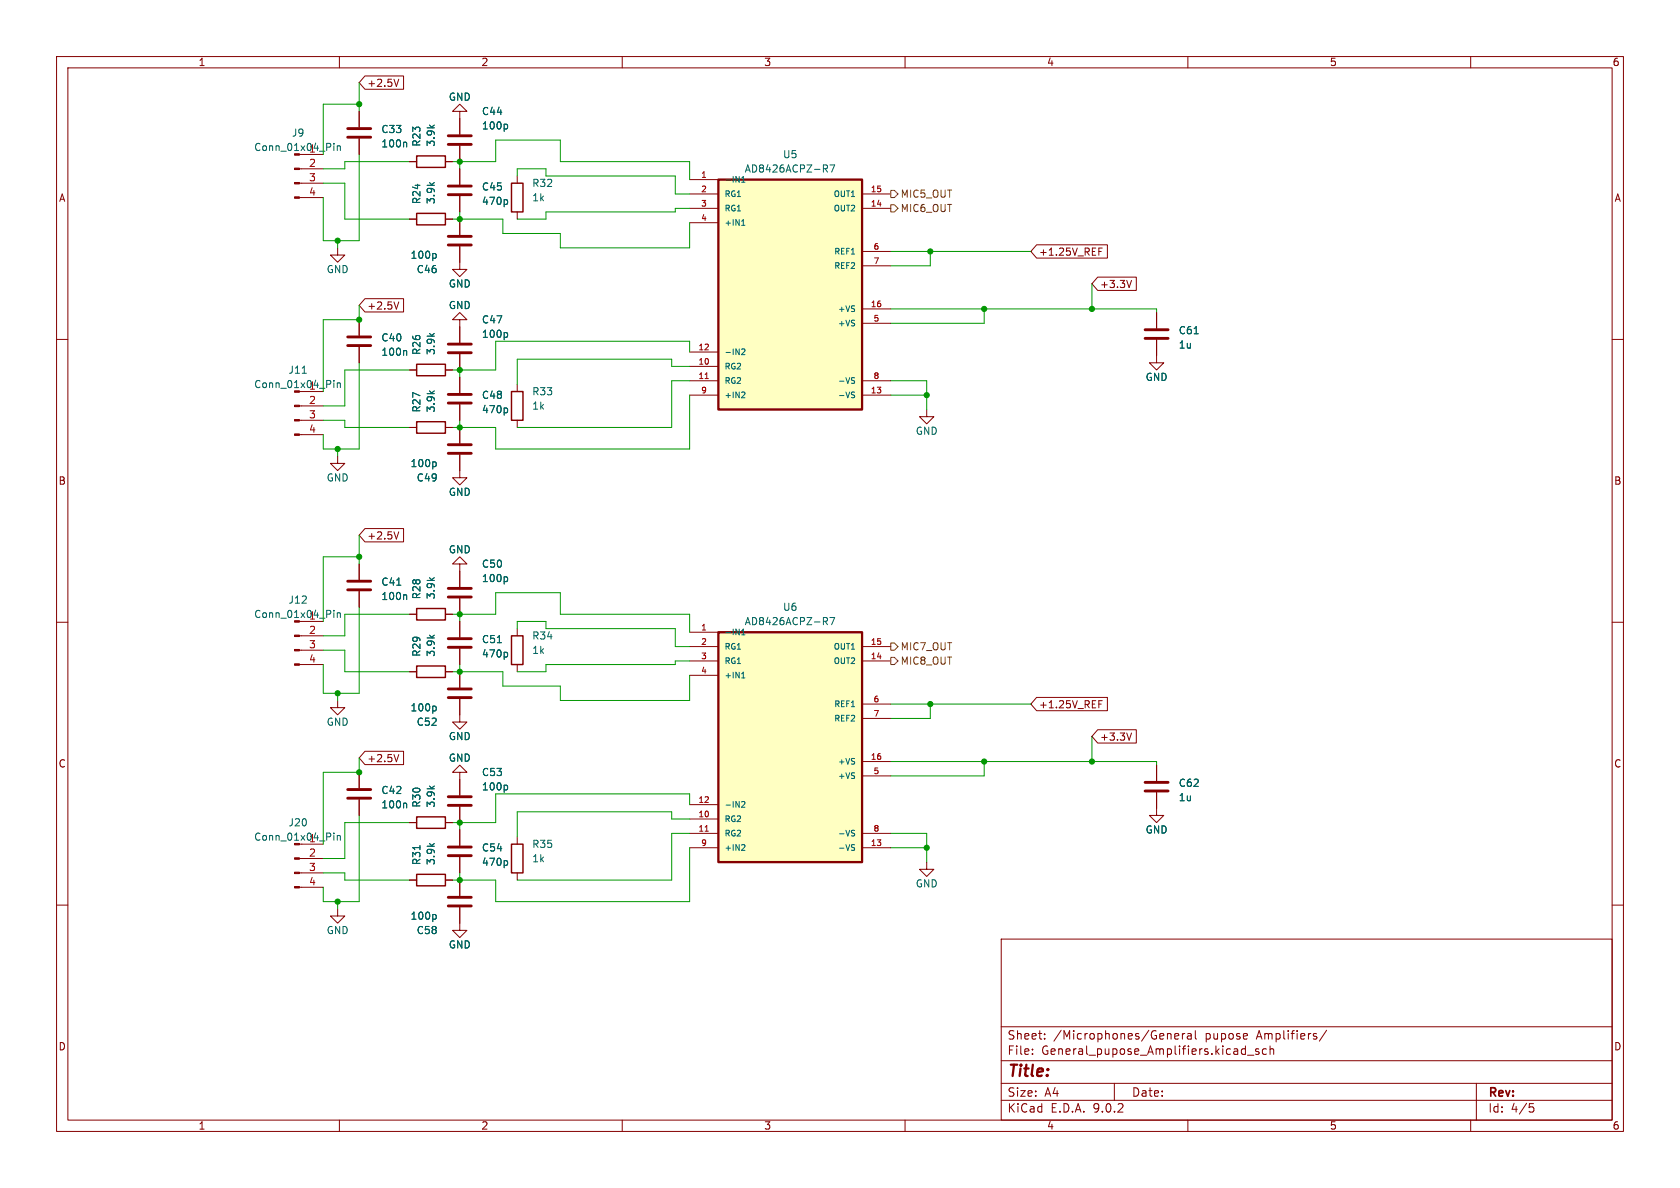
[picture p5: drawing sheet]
<svg xmlns="http://www.w3.org/2000/svg" width="297mm" height="210mm" viewBox="0 0 297 210" stroke-linecap="round" stroke-linejoin="round" font-family="sans-serif">
<g fill="none" stroke="#840000" stroke-width=".18">
<path d="M10 10h277v190h-277zM12 12h273v186h-273zM60 10v2M110 10v2M160 10v2M210 10v2M260 10v2M72.4 28.6h1.3M78.7 28.6h1.3M81.3 21v2.7M81.3 25.8v2.8M91.4 31.1v1.3"/>
<path d="M91.4 37.5v1.2M10 60h2M285 60h2M10 110h2M285 110h2M10 160h2M177 166h108v32h-108zM285 160h2M60 198v2M110 198v2M160 198v2M177 194.5h108"/>
<path d="M177 191.5h108M177 187.5h108M177 181.5h108M182.5 186.3v.1M182.5 185.5v.1M184.7 183.6v.1M184.7 182.8v.1M197 191.5v3M207.7 183.2l.7-.1-.1-.3-.4-.1-.2 .2v.7h.6M209 182.7v1M209.5 182.7l-.3 .1-.2 .2M210 182.8h.5l.1 .9"/>
<path d="M210 198v2M210.6 183.1h-.5a.29 .29 0 0 0-.2 .3 .29 .29 0 0 0 .2 .3l.5-.1M211.3 182.2v1.3l.2 .2M220.5 186.5h1.2M222.5 185.5l-.3-.1-.2 .2v.2l.5 .2v.3h-.5M223.9 185.5l-.4-.1-.3 .3v.4l.1 .2h.6M224.5 185.5l.2-.1 .4 .1 .1 .9M224.5 184.9v1.5M234.5 182.1l-1.3 2M260 198v2M261 191.5v6.5M270.4 195.1h.7"/>
<path d="M270.5 195.7h.4l.3 .3-.2 .5-.5 .1"/>
</g>
<path d="M73.7 27.6h5v2h-5zM90.4 32.4h2.1v5.1h-2.1z" fill="none" stroke="#840000" stroke-width=".25"/>
<path d="M79.2 24h4.1M79.2 25.5h4.1" fill="none" stroke="#840000" stroke-width=".51"/>
<path d="M89.5 22l.2 .2v.4l-.2 .2" fill="none" stroke="#006464" stroke-width=".18"/>
<path d="M127 111.8h25.4v40.6h-25.4z" fill="#ffffc2"/>
<path d="M127 111.8h25.4v40.6h-25.4z" fill="none" stroke="#840000" stroke-width=".41"/>
<g fill="none" stroke="#840000" stroke-width=".18">
<path d="M81.3 19.7h1.2l-1.2-1.3-1.3 1.3h1.3v1.3M121.9 111.8h5.1M121.9 114.3h5.1M121.9 116.8h5.1M121.9 119.4h5.1M152.4 114.3h5.1M152.4 116.8h5.1M81.3 126.4v1.2h1.2l-1.2 1.3-1.3-1.3h1.3M152.4 124.5h5.1M152.4 127h5.1M152.4 134.6h5.1M152.4 137.2h5.1"/>
<path d="M121.9 142.2h5.1M121.9 144.8h5.1M121.9 147.3h5.1M121.9 149.9h5.1M152.4 147.3h5.1M152.4 149.9h5.1M163.8 152.4v1.3h1.3l-1.3 1.2-1.2-1.2h1.2"/>
</g>
<g fill="none" stroke="#006464" stroke-width=".18">
<path d="M131.1 112.2h.6M131.1 119.8h.6M131.2 119.1l.2-.3v1M131.3 111.4l-.2 .1M131.4 111.2v1M145.9 109.8l.4 .6M146 109.2l.3 .2-.1 .3-.2 .1M146.7 109.2h.9l-.6 1.2M131.1 141.8l.4-.1 .2 .3-.6 .7h.6M131.3 149.3l.3 .1 .1 .2-.6 .7h.6M150.7 149.3l.4 .1M150.7 149.8l.3 .1 .1 .2-.2 .2h-.2"/>
<path d="M150.7 147.2l.3 .1 .1 .3-.2 .2h-.2M150.7 146.8h.4"/>
</g>
<path d="M124.7 146.9h.5" fill="none" stroke="#a90000" stroke-width=".18"/>
<path d="M127 31.8h25.4v40.6h-25.4z" fill="#ffffc2"/>
<path d="M127 31.8h25.4v40.6h-25.4z" fill="none" stroke="#840000" stroke-width=".41"/>
<g fill="none" stroke="#840000" stroke-width=".18">
<path d="M63.5 19.7v2.8M64.5 13.4h6.8v2.4h-6.8l-1-1.2zM70.5 14l-.4 1.3M52.9 29.8h4.2M52.9 32.4h4.2M52.9 34.9h4.2M53.3 27.3h3.8M63.5 24.5v2.8M72.4 38.7h1.3M72.4 28.6h1.3M78.7 38.7h1.3M78.7 28.6h1.3"/>
<path d="M81.3 21v2.7M81.3 25.8v2.8M81.3 29.8v2.8M81.3 34.7v2.8M81.3 38.7v2.8M121.9 31.8h5.1M121.9 34.3h5.1M121.9 36.8h5.1M121.9 39.4h5.1M152.4 34.3h5.1M152.4 36.8h5.1M59.7 43.8v1.3h1.3l-1.3 1.3-1.3-1.3h1.3"/>
<path d="M63.5 56.5v2.8M64.5 52.8h6.8v2.4h-6.8l-1-1.2zM70.5 53.4l-.4 1.2M81.3 43.6v4h1.2l-1.2 1.3-1.3-1.3h1.3M81.3 56.5h1.2l-1.2-1.3-1.3 1.3h1.3v4.1M152.4 44.5h5.1M152.4 47h5.1M152.4 54.6h5.1M152.4 57.2h5.1M183.3 43.3h12.5v2.3h-12.5l-1.1-1.1zM194.1 49h6.8v2.3h-6.8l-1.1-1.1zM194.3 44.5h.4"/>
<path d="M194.3 43.9h.6M200 49.6l-.4 1.2M204.5 55.2v2.8M52.9 71.8h4.2M52.9 74.3h4.2M52.9 76.8h4.2M53.3 69.2h3.8M63.5 61.3v2.8M72.4 65.4h1.3M72.4 75.6h1.3M78.7 65.4h1.3M78.7 75.6h1.3"/>
<path d="M81.3 62.6v2.8M81.3 66.7v2.8M81.3 71.5v2.8M81.3 75.6v2.8M91.4 67.9v1.3M91.4 74.3v1.3M121.9 62.2h5.1M121.9 64.8h5.1M121.9 67.3h5.1M121.9 69.9h5.1M152.4 67.3h5.1M152.4 69.9h5.1"/>
<path d="M163.8 72.4v1.3h1.3l-1.3 1.2-1.2-1.2h1.2M204.5 60.1v4h1.2l-1.2 1.3-1.3-1.3h1.3M59.7 80.6v1.3h1.3l-1.3 1.3-1.3-1.3h1.3M63.5 99.7v2.8M64.5 93.4h6.8v2.4h-6.8l-1-1.2zM70.5 94l-.4 1.3M81.3 99.7h1.2l-1.2-1.3-1.3 1.3h1.3v4.1M81.3 80.4v4.1h1.2l-1.2 1.2-1.3-1.2h1.3M52.9 112.4h4.2M52.9 114.9h4.2M52.9 117.5h4.2M53.3 109.9h3.8"/>
<path d="M63.5 104.5v2.8M72.4 118.7h1.3M72.4 108.6h1.3M78.7 118.7h1.3M78.7 108.6h1.3M81.3 105.8v2.8M81.3 109.9v2.7M81.3 114.7v2.8M81.3 118.7v2.8M91.4 111.1v1.3M91.4 117.5v1.2M59.7 123.8v1.3h1.3l-1.3 1.3-1.3-1.3h1.3"/>
<path d="M63.5 136.5v2.8M64.5 132.8h6.8v2.4h-6.8l-1-1.2zM70.5 133.4l-.4 1.3M81.3 136.5h1.2l-1.2-1.2-1.3 1.2h1.3v4.1M81.3 123.6v2.8M183.3 123.3h12.5v2.3h-12.5l-1.1-1.1zM194.1 129h6.8v2.4h-6.8l-1.1-1.2zM194.3 124.5h.4M194.3 123.9h.6M200 129.6l-.4 1.2M204.5 135.3v2.7M52.9 151.8h4.2"/>
<path d="M52.9 154.3h4.2M52.9 156.8h4.2M53.3 149.2h3.8M63.5 141.4v2.7M72.4 155.6h1.3M72.4 145.4h1.3M78.7 155.6h1.3M78.7 145.4h1.3M81.3 142.6v2.8M81.3 146.7v2.8M81.3 151.5v2.8M81.3 155.6v2.8"/>
<path d="M91.4 148v1.2M91.4 154.3v1.3M204.5 140.1v4h1.2l-1.2 1.3-1.3-1.3h1.3M59.7 160.7v1.2h1.3l-1.3 1.3-1.3-1.3h1.3M81.3 160.4v4.1h1.2l-1.2 1.2-1.3-1.2h1.3"/>
</g>
<g fill="none" stroke="#006464" stroke-width=".18">
<path d="M59 25.3v.2M59 25.8v.8M59.6 25.8v.8M59.6 25.9l.2-.1h.3l.1 .8M71.7 25.1l.2 .2v.7M89.5 22l.2 .2v.4l-.2 .2M89.5 35.3l.2 .2v.4l-.2 .2M131.1 32.2h.6M131.1 39.8h.6M131.2 39.1l.2-.3v1M131.3 31.3l-.2 .2M131.4 31.2v1"/>
<path d="M145.9 29.8l.4 .6M146 29.2l.3 .2-.1 .3-.2 .1M146.7 29.2h.9l-.6 1.2M76.9 44.8l.2 .3v.3l-.2 .3M89.5 58.8l.2 .2v.4l-.2 .2M211.1 59h.7M53.4 66h.8M59 67.3v.1M59 67.7v.8M59.6 67.7v.8M59.6 67.8l.2-.1h.3l.1 .8M71.7 62l.2 .1v.7"/>
<path d="M89.5 72.1l.2 .3v.3l-.2 .3M131.1 61.8l.4-.1 .2 .3-.6 .7h.6M131.3 69.3h.3l.1 .3-.6 .7h.6M150.7 69.3h.4M150.7 69.8l.3 .1 .1 .2-.2 .2h-.2M150.7 67.2l.3 .1 .1 .3-.2 .2h-.2M150.7 66.8h.4M76.9 81.6l.2 .3v.4l-.2 .2M59 107.9v.1M59 108.3v.9M59.6 108.3v.9M59.6 108.4l.2-.1 .3 .1 .1 .8"/>
<path d="M70.1 103.4h.8M71.7 105.1l.2 .2v.7M87.9 113.6h.7M89.5 102l.2 .2v.4l-.2 .2M89.5 115.3l.2 .2v.4l-.2 .2M76.9 124.8l.2 .3v.3l-.2 .3M89.5 138.8l.2 .2v.4l-.2 .2M59 147.3v.1M59 147.7v.8M59.6 147.7v.8M59.6 147.8l.2-.1h.3l.1 .8M71.7 142l.2 .2v.6"/>
<path d="M74.2 149.5v.7M89.5 152.1l.2 .3v.3l-.2 .3M76.9 161.7l.2 .2v.4l-.2 .2"/>
</g>
<path d="M124.7 66.9h.5" fill="none" stroke="#a90000" stroke-width=".18"/>
<path d="M73.7 37.7h5v2.1h-5zM73.7 64.4h5v2h-5zM73.7 74.5h5v2.1h-5zM90.4 69.2h2.1v5.1h-2.1zM73.7 117.7h5v2.1h-5zM73.7 107.6h5v2h-5zM90.4 112.4h2.1v5.1h-2.1zM73.7 154.6h5v2h-5zM73.7 144.4h5v2h-5zM90.4 149.2h2.1v5.1h-2.1z" fill="none" stroke="#840000" stroke-width=".25"/>
<g fill="none" stroke="#840000" stroke-width=".51">
<path d="M61.5 22.7h4M61.5 24.3h4M79.2 32.9h4.1M79.2 34.4h4.1M61.5 59.6h4M79.2 43.3h4.1M79.2 41.8h4.1M202.4 58.3h4.1M202.4 59.8h4.1M61.5 61.1h4M79.2 60.8h4.1M79.2 62.4h4.1"/>
<path d="M79.2 69.7h4.1M79.2 71.2h4.1M79.2 78.6h4.1M79.2 80.1h4.1M61.5 102.7h4M61.5 104.3h4M79.2 104h4.1M79.2 105.5h4.1M79.2 112.9h4.1M79.2 114.4h4.1M61.5 139.6h4M79.2 123.3h4.1"/>
<path d="M79.2 121.8h4.1M202.4 138.3h4.1M202.4 139.8h4.1M61.5 141.1h4M79.2 149.7h4.1M79.2 151.3h4.1M79.2 158.6h4.1M79.2 140.8h4.1M79.2 142.4h4.1M79.2 160.1h4.1"/>
</g>
<g fill="#840000" stroke="#840000" stroke-width=".18">
<path d="M52.1 29.7h.8v.3h-.8z"/>
<path d="M52.1 32.3h.8v.2h-.8z"/>
<path d="M52.1 34.8h.8v.3h-.8z"/>
<path d="M52.1 71.6h.8v.3h-.8z"/>
<path d="M52.1 74.2h.8v.2h-.8z"/>
<path d="M52.1 76.7h.8v.3h-.8z"/>
<path d="M52.1 112.3h.8v.2h-.8z"/>
<path d="M52.1 114.8h.8v.3h-.8z"/>
<path d="M52.1 117.3h.8v.3h-.8z"/>
<path d="M52.1 151.6h.8v.3h-.8z"/>
<path d="M52.1 154.2h.8v.2h-.8z"/>
<path d="M52.1 156.7h.8v.3h-.8z"/>
</g>
<path d="M157.5 36.2h.6l.6 .6-.6 .7h-.6zM157.5 33.7h.6l.6 .6-.6 .6h-.6zM157.5 113.7h.6l.6 .6-.6 .6h-.6zM157.5 116.2h.6l.6 .6-.6 .7h-.6z" fill="none" stroke="#725600" stroke-width=".18"/>
<g fill="none" stroke="#009600" stroke-width=".18">
<path d="M63.5 14.6v5.1M63.5 18.4h-6.4v8.9M57.1 32.4h3.9v6.3h11.4M63.5 27.3v15.2h-6.4v-7.6M72.4 28.6h-11.4v1.2h-3.9M80 28.6h7.6v-3.8h11.5v3.8h22.8v3.2M80 38.7h8.9v2.6h10.2v2.5h22.8v-4.4M81.3 28.6v1.2M81.3 37.5v1.2M91.4 31.1v-1.3h5.1v1.3h22.9v3.2h2.5M121.9 36.8h-2.5v.7h-22.9v1.2h-5.1M59.7 42.5v1.3"/>
<path d="M63.5 54v2.5h-6.4v12.7M157.5 54.6h47v.6M157.5 44.5h24.7M164.5 44.5v2.5h-7M174 54.6v2.6h-16.5M193 50.2v4.4M57.1 74.3h3.9v1.3h11.4M59.7 79.4v1.2M63.5 64.1v15.3h-6.4v-2.6M72.4 65.4h-11.4v6.4h-3.9M81.3 65.4v1.3M81.3 74.3v1.3"/>
<path d="M121.9 62.2v-1.9h-34.3v5.1h-7.6M121.9 69.9v9.5h-34.3v-3.8h-7.6M121.9 64.8h-3.2v-1.3h-27.3v4.4M121.9 67.3h-3.2v8.3h-27.3M157.5 67.3h6.3v5.1M157.5 69.9h6.3M63.5 94.6v5.1M63.5 98.4h-6.4v11.5M57.1 114.9h3.9v3.8h11.4M63.5 107.3v15.3h-6.4v-5.1M72.4 108.6h-11.4v3.8h-3.9M80 108.6h7.6v-3.8h11.5v3.8h22.8v3.2"/>
<path d="M80 118.7h8.9v2.6h10.2v2.5h22.8v-4.4M81.3 108.6v1.3M81.3 117.5v1.2M91.4 111.1v-1.2h5.1v1.2h22.9v3.2h2.5M121.9 116.8h-2.5v.7h-22.9v1.2h-5.1M59.7 122.6v1.2M63.5 134v2.5h-6.4v12.7M157.5 134.6h47v.7M157.5 124.5h24.7M164.5 124.5v2.5h-7M174 134.6v2.6h-16.5M193 130.2v4.4"/>
<path d="M57.1 154.3h3.9v1.3h11.4M59.7 159.4v1.3M63.5 144.1v15.3h-6.4v-2.6M72.4 145.4h-11.4v6.4h-3.9M81.3 145.4v1.3M81.3 154.3v1.3M121.9 149.9v9.5h-34.3v-3.8h-7.6M121.9 147.3h-3.2v8.3h-27.3M121.9 142.2v-1.9h-34.3v5.1h-7.6M121.9 144.8h-3.2v-1.3h-27.3v4.5M157.5 147.3h6.3v5.1M157.5 149.9h6.3"/>
</g>
<g fill="#009600" stroke="#009600" stroke-width=".18">
<circle cx="164.5" cy="124.5" r=".46"/>
<circle cx="174" cy="134.6" r=".46"/>
<circle cx="163.8" cy="149.9" r=".46"/>
<circle cx="193" cy="134.6" r=".46"/>
<circle cx="81.3" cy="145.4" r=".46"/>
<circle cx="81.3" cy="155.6" r=".46"/>
<circle cx="174" cy="54.6" r=".46"/>
<circle cx="193" cy="54.6" r=".46"/>
<circle cx="164.5" cy="44.5" r=".46"/>
<circle cx="163.8" cy="69.9" r=".46"/>
<circle cx="81.3" cy="38.7" r=".46"/>
<circle cx="81.3" cy="28.6" r=".46"/>
<circle cx="59.7" cy="42.5" r=".46"/>
<circle cx="63.5" cy="56.5" r=".46"/>
<circle cx="63.5" cy="18.4" r=".46"/>
<circle cx="81.3" cy="75.6" r=".46"/>
<circle cx="81.3" cy="65.4" r=".46"/>
<circle cx="59.7" cy="122.6" r=".46"/>
<circle cx="81.3" cy="118.7" r=".46"/>
<circle cx="63.5" cy="98.4" r=".46"/>
<circle cx="81.3" cy="108.6" r=".46"/>
<circle cx="59.7" cy="79.4" r=".46"/>
<circle cx="59.7" cy="159.4" r=".46"/>
<circle cx="63.5" cy="136.5" r=".46"/>
</g>
<text font-size="2.8" fill="#840000" x="178" y="190.9">Title:</text>
<g font-size="2.1" fill="#840000">
<text x="178" y="184">Sheet:</text>
<text x="186.2" y="184">/Microphones/General</text>
<text x="213.1" y="184">pupose</text>
<text x="222.3" y="184">Amplifiers/</text>
<text x="178" y="186.7">File:</text>
<text x="184.1" y="186.7">General_pupose_Amplifiers.kicad_sch</text>
<text x="178" y="196.9">KiCad</text>
<text x="178" y="194.1">Size:</text>
<text x="184.7" y="194.1">A4</text>
<text x="185.7" y="196.9">E.D.A.</text>
<text x="193.3" y="196.9">9.0.2</text>
<text x="200" y="194.1">Date:</text>
<text x="263" y="194.3">Rev:</text>
<text x="263" y="196.9">Id:</text>
<text x="267.1" y="196.9">4/5</text>
</g>
<g font-size="1.8" fill="#840000">
<text x="35" y="11.9">1</text>
<text x="85" y="11.9">2</text>
<text x="135" y="11.9">3</text>
<text x="185" y="11.9">4</text>
<text x="235" y="11.9">5</text>
<text x="285" y="11.9">6</text>
<text x="64.8" y="15.6">+2.5V</text>
<text x="10.3" y="35.9">A</text>
<text x="285.3" y="35.9">A</text>
<text x="183.6" y="45.4">+1.25V_REF</text>
<text x="194.4" y="51.1">+3.3V</text>
<text x="64.8" y="54.9">+2.5V</text>
<text x="10.3" y="85.9">B</text>
<text x="285.3" y="85.9">B</text>
<text x="64.8" y="95.6">+2.5V</text>
<text x="183.6" y="125.4">+1.25V_REF</text>
<text x="194.4" y="131.1">+3.3V</text>
<text x="10.3" y="135.9">C</text>
<text x="64.8" y="134.9">+2.5V</text>
<text x="285.3" y="135.9">C</text>
<text x="10.3" y="185.9">D</text>
<text x="285.3" y="185.9">D</text>
<text x="35" y="199.9">1</text>
<text x="85" y="199.9">2</text>
<text x="135" y="199.9">3</text>
<text x="185" y="199.9">4</text>
<text x="235" y="199.9">5</text>
<text x="285" y="199.9">6</text>
</g>
<g font-size="1.8" fill="#006464">
<text x="67.3" y="23.7">C33</text>
<text x="79.2" y="18">GND</text>
<text x="85.1" y="23.1">100p</text>
<text x="85.1" y="20.5">C44</text>
<text x="44.8" y="26.9">Conn_01x04_Pin</text>
<text x="51.5" y="24.4">J9</text>
<text x="54.5" y="27.1">1</text>
<text x="67.3" y="26.3">100n</text>
<text x="74.5" y="26" transform="rotate(-90 74.5 26)">R23</text>
<text x="77.1" y="26" transform="rotate(-90 77.1 26)">3.9k</text>
<text x="138.3" y="28.2">U5</text>
<text x="85.1" y="33.9">C45</text>
<text x="94" y="33.2">R32</text>
<text x="94" y="35.8">1k</text>
<text x="131.6" y="30.7">AD8426ACPZ-R7</text>
<text x="74.5" y="36.2" transform="rotate(-90 74.5 36.2)">R24</text>
<text x="77.1" y="36.2" transform="rotate(-90 77.1 36.2)">3.9k</text>
<text x="85.1" y="36.4">470p</text>
<text x="72.5" y="45.9">100p</text>
<text x="57.7" y="48.5">GND</text>
<text x="73.6" y="48.5">C46</text>
<text x="79.2" y="51">GND</text>
<text x="79.2" y="54.8">GND</text>
<text x="85.1" y="59.9">100p</text>
<text x="85.1" y="57.4">C47</text>
<text x="208.3" y="59.3">C61</text>
<text x="67.3" y="63.1">100n</text>
<text x="67.3" y="60.6">C40</text>
<text x="74.5" y="62.9" transform="rotate(-90 74.5 62.9)">R26</text>
<text x="77.1" y="62.9" transform="rotate(-90 77.1 62.9)">3.9k</text>
<text x="208.3" y="61.8">1u</text>
<text x="44.8" y="68.8">Conn_01x04_Pin</text>
<text x="50.9" y="66.3">J11</text>
<text x="54.5" y="69">1</text>
<text x="85.1" y="70.7">C48</text>
<text x="94" y="70.1">R33</text>
<text x="202.4" y="67.5">GND</text>
<text x="74.5" y="73" transform="rotate(-90 74.5 73)">R27</text>
<text x="77.1" y="73" transform="rotate(-90 77.1 73)">3.9k</text>
<text x="85.1" y="73.3">470p</text>
<text x="94" y="72.6">1k</text>
<text x="161.8" y="77.1">GND</text>
<text x="72.5" y="82.8">100p</text>
<text x="57.7" y="85.3">GND</text>
<text x="73.6" y="85.3">C49</text>
<text x="79.2" y="87.9">GND</text>
<text x="79.2" y="98">GND</text>
<text x="85.1" y="100.6">C50</text>
<text x="50.9" y="106.9">J12</text>
<text x="67.3" y="106.3">100n</text>
<text x="67.3" y="103.7">C41</text>
<text x="74.5" y="106" transform="rotate(-90 74.5 106)">R28</text>
<text x="77.1" y="106" transform="rotate(-90 77.1 106)">3.9k</text>
<text x="85.1" y="103.1">100p</text>
<text x="44.8" y="109.4">Conn_01x04_Pin</text>
<text x="54.5" y="109.6">1</text>
<text x="85.1" y="113.9">C51</text>
<text x="94" y="113.3">R34</text>
<text x="131.6" y="110.7">AD8426ACPZ-R7</text>
<text x="138.3" y="108.2">U6</text>
<text x="74.5" y="116.2" transform="rotate(-90 74.5 116.2)">R29</text>
<text x="77.1" y="116.2" transform="rotate(-90 77.1 116.2)">3.9k</text>
<text x="85.1" y="116.4">470p</text>
<text x="94" y="115.8">1k</text>
<text x="72.5" y="126">100p</text>
<text x="57.7" y="128.5">GND</text>
<text x="73.6" y="128.5">C52</text>
<text x="79.2" y="131">GND</text>
<text x="79.2" y="134.8">GND</text>
<text x="85.1" y="137.4">C53</text>
<text x="67.3" y="143.1">100n</text>
<text x="67.3" y="140.6">C42</text>
<text x="74.5" y="142.9" transform="rotate(-90 74.5 142.9)">R30</text>
<text x="77.1" y="142.9" transform="rotate(-90 77.1 142.9)">3.9k</text>
<text x="85.1" y="139.9">100p</text>
<text x="208.3" y="141.8">1u</text>
<text x="208.3" y="139.3">C62</text>
<text x="44.8" y="148.8">Conn_01x04_Pin</text>
<text x="50.9" y="146.3">J20</text>
<text x="54.5" y="149">1</text>
<text x="202.4" y="147.5">GND</text>
<text x="74.5" y="153" transform="rotate(-90 74.5 153)">R31</text>
<text x="77.1" y="153" transform="rotate(-90 77.1 153)">3.9k</text>
<text x="85.1" y="153.3">470p</text>
<text x="85.1" y="150.7">C54</text>
<text x="94" y="150.1">R35</text>
<text x="94" y="152.6">1k</text>
<text x="161.8" y="157.1">GND</text>
<text x="57.7" y="165.3">GND</text>
<text x="72.5" y="162.8">100p</text>
<text x="73.6" y="165.3">C58</text>
<text x="79.2" y="167.9">GND</text>
</g>
<g font-size="1.8" fill="#a90000">
<text x="54.5" y="29.6">2</text>
<text x="54.5" y="32.1">3</text>
<text x="54.5" y="34.7">4</text>
<text x="54.5" y="71.5">2</text>
<text x="54.5" y="74">3</text>
<text x="54.5" y="76.6">4</text>
<text x="54.5" y="112.1">2</text>
<text x="54.5" y="114.7">3</text>
<text x="54.5" y="117.2">4</text>
<text x="54.5" y="151.5">2</text>
<text x="54.5" y="154.1">3</text>
<text x="54.5" y="156.6">4</text>
</g>
<g font-size="1.8" fill="#725600">
<text x="159.1" y="35.2">MIC5_OUT</text>
<text x="159.1" y="37.7">MIC6_OUT</text>
<text x="159.1" y="115.2">MIC7_OUT</text>
<text x="159.1" y="117.7">MIC8_OUT</text>
</g>
<g font-size="1.4" fill="#a90000">
<text x="123.8" y="31.5">1</text>
<text x="123.8" y="34">2</text>
<text x="153.8" y="34">15</text>
<text x="123.8" y="36.6">3</text>
<text x="123.8" y="39.1">4</text>
<text x="153.8" y="36.6">14</text>
<text x="154.3" y="44.2">6</text>
<text x="154.3" y="46.7">7</text>
<text x="153.8" y="54.4">16</text>
<text x="154.3" y="56.9">5</text>
<text x="123.4" y="62">12</text>
<text x="123.4" y="64.5">10</text>
<text x="123.4" y="67.1">11</text>
<text x="123.8" y="69.6">9</text>
<text x="153.8" y="69.6">13</text>
<text x="154.3" y="67.1">8</text>
<text x="123.8" y="111.5">1</text>
<text x="123.8" y="114">2</text>
<text x="123.8" y="116.6">3</text>
<text x="123.8" y="119.1">4</text>
<text x="153.8" y="114">15</text>
<text x="153.8" y="116.6">14</text>
<text x="154.3" y="124.2">6</text>
<text x="154.3" y="126.7">7</text>
<text x="153.8" y="134.4">16</text>
<text x="154.3" y="136.9">5</text>
<text x="123.4" y="142">12</text>
<text x="123.4" y="144.5">10</text>
<text x="123.4" y="147.1">11</text>
<text x="123.8" y="149.6">9</text>
<text x="153.8" y="149.6">13</text>
<text x="154.3" y="147.1">8</text>
</g>
<g font-size="1.4" fill="#006464">
<text x="128" y="32.5">-IN1</text>
<text x="128" y="35">RG1</text>
<text x="147.3" y="35">OUT1</text>
<text x="128" y="37.6">RG1</text>
<text x="128" y="40.1">+IN1</text>
<text x="147.3" y="37.6">OUT2</text>
<text x="147.4" y="45.2">REF1</text>
<text x="147.4" y="47.7">REF2</text>
<text x="148" y="55.3">+VS</text>
<text x="148" y="57.9">+VS</text>
<text x="128" y="63">-IN2</text>
<text x="128" y="65.5">RG2</text>
<text x="128" y="68">RG2</text>
<text x="128" y="70.6">+IN2</text>
<text x="148" y="68">-VS</text>
<text x="148" y="70.6">-VS</text>
<text x="128" y="112.5">-IN1</text>
<text x="128" y="115">RG1</text>
<text x="128" y="117.6">RG1</text>
<text x="147.3" y="115">OUT1</text>
<text x="147.3" y="117.6">OUT2</text>
<text x="128" y="120.1">+IN1</text>
<text x="147.4" y="125.2">REF1</text>
<text x="147.4" y="127.7">REF2</text>
<text x="148" y="135.4">+VS</text>
<text x="148" y="137.9">+VS</text>
<text x="128" y="143">-IN2</text>
<text x="128" y="145.5">RG2</text>
<text x="128" y="148.1">RG2</text>
<text x="148" y="148.1">-VS</text>
<text x="128" y="150.6">+IN2</text>
<text x="148" y="150.6">-VS</text>
</g>
</svg>
